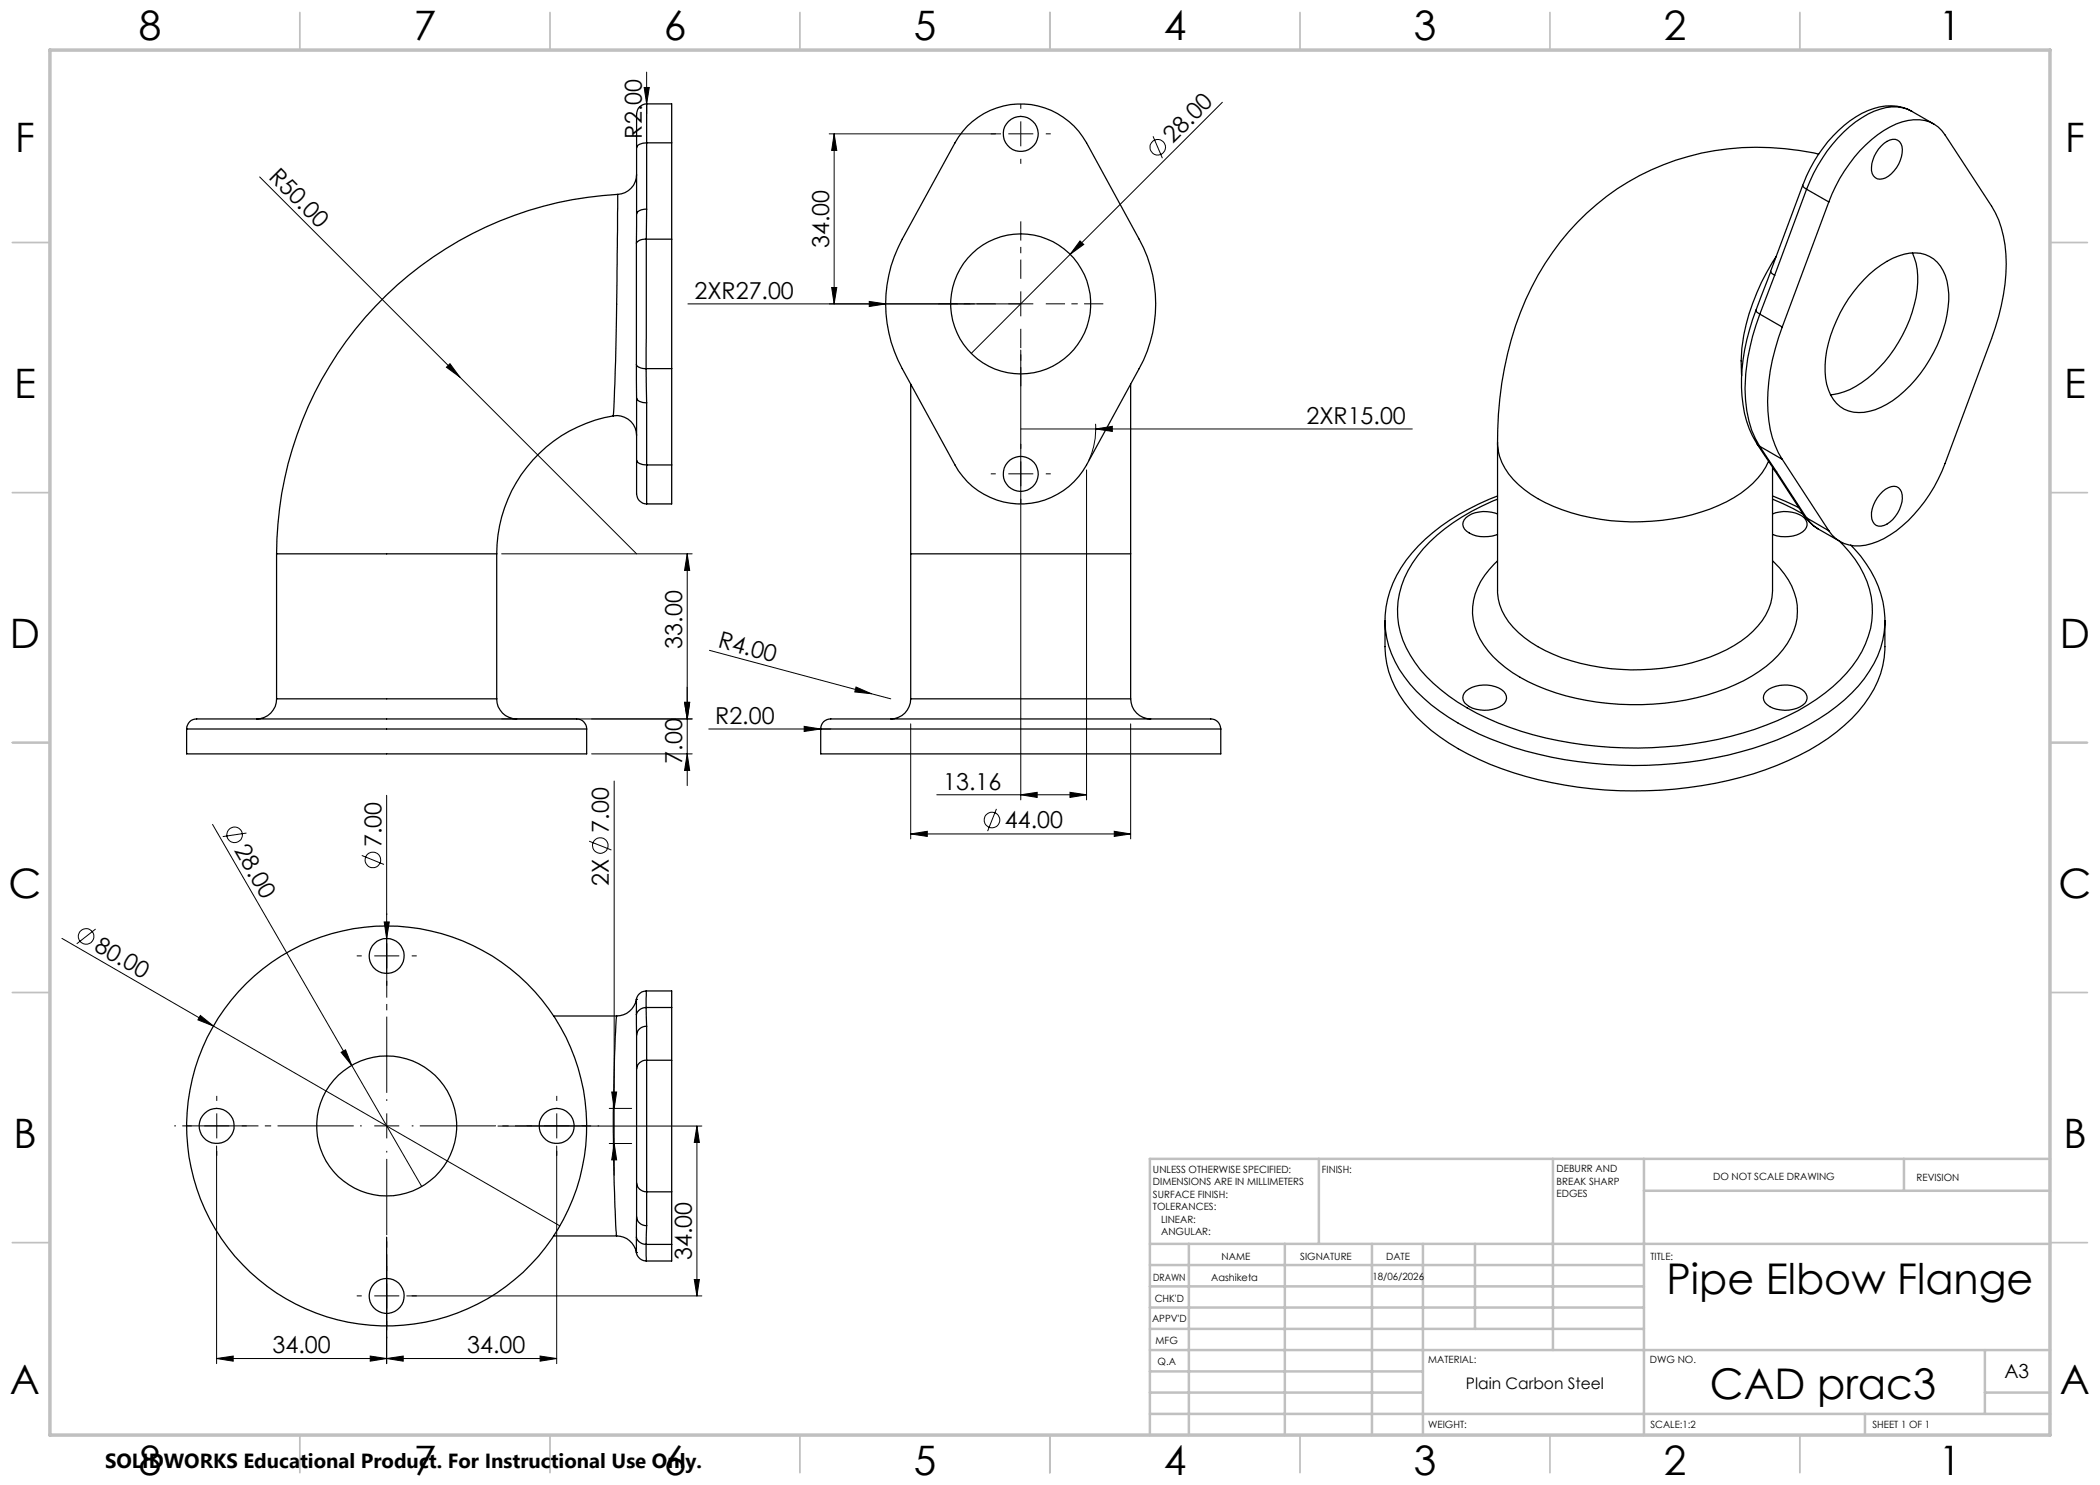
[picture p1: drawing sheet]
<svg xmlns="http://www.w3.org/2000/svg" width="420mm" height="297mm" viewBox="0 0 420 297" stroke-linecap="round" stroke-linejoin="round" font-family="sans-serif">
<g fill="none" stroke="#000" stroke-width=".25">
<path d="M123.5 38.9l-.3 28.2-.5 16M127.3 34.9a4 4 0 0 1-3.8 4 72.1 72.1 0 0 0-68.2 71.9M127.3 29.6v13.2M129.3 20.8a2.21 2.21 0 0 0-2 2.8v6M129.3 28.6a1.81 1.81 0 0 0-2 1M129.3 20.8h5v7.8M129.3 20.8v7.8M129.3 28.6v13.2M129.3 28.6h5M134.3 28.6v19.2M193.5 25.2a15 15 0 0 1 23.8 3.4l10.5 19.2a26.9 26.9 0 0 1 0 25.9l-10.5 19.3a15 15 0 0 1-26.3 0l-10.6-19.3a26.9 26.9 0 0 1 0-25.9l10.6-19.2 .7-1.2zM360.5 37.1l.3 .4 .5 .3"/>
<path d="M360.5 37.1l-6.4 17.2 .3 .4 .5 .4M361.3 37.8l-6.4 17.3M361.3 37.8l4.5 2.6M363.7 30.8a51.4 51.4 0 0 0-42.4 8.5 54.4 54.4 0 0 0-19.8 31.4 75 75 0 0 0-2 17.8M376.2 29.2a2.96 2.96 0 0 1 3.3-1.2 2.71 2.71 0 0 1 .8 3.3 6.2 6.2 0 0 1-3.8 4.5 1.83 1.83 0 0 1-2.2-2.3 6.7 6.7 0 0 1 1.9-4.3zM382.4 22.3a9.4 9.4 0 0 0-8.8-.2 25.9 25.9 0 0 0-12.9 14.6l-.2 .4M386.8 24.8l-4.5-2.5a8.1 8.1 0 0 0-7.5 0 26 26 0 0 0-12.1 12.4l-1.4 3.1M127.3 48.6v24.4M127.3 42.8v5.8M129.3 47.8a1.98 1.98 0 0 0-2 .8M129.3 47.8l-.1 25.9M129.3 47.8h5"/>
<path d="M129.3 41.8a1.85 1.85 0 0 0-2 1M129.3 41.8v6M134.3 47.8v25.9M354.2 54.3l-2 4.9a45.1 45.1 0 0 0-3.9 18.3 20.8 20.8 0 0 0 3.1 11.2M354.9 55.1l-2.9 7.7M355.2 51.3a41.6 41.6 0 0 0-7 20.9l.1 2.9M365.8 40.4a28.3 28.3 0 0 1 12.2-15 9.1 9.1 0 0 1 8.8-.6l.8 .6 1.4 1.6 9.3 14.2a22.7 22.7 0 0 1 2.9 13.6 46.8 46.8 0 0 1-2.9 12.9l-9.3 25a29.5 29.5 0 0 1-11 14.3 10.2 10.2 0 0 1-9.1 1.7 6.6 6.6 0 0 1-3.1-2.6M365.8 40.4l-9.4 25M372.8 55.9a16.4 16.4 0 0 1 9.2-5.3 6.6 6.6 0 0 1 7.4 5.6 20.7 20.7 0 0 1-1.9 12.8 26.6 26.6 0 0 1-10.1 11.9 9 9 0 0 1-8.6 .9 8.3 8.3 0 0 1-3.8-7.4 26 26 0 0 1 5.7-16zM382.5 50.6a16.1 16.1 0 0 1-.1 11.8 26.6 26.6 0 0 1-12.4 15.5 11.3 11.3 0 0 1-3.9 1M127.3 73a2.05 2.05 0 0 0 1.9 .7M127.3 73v6.6"/>
<path d="M127.3 79.6a1.85 1.85 0 0 0 2 1M127.3 79.6v12.4M129.2 73.7l.1 6.9M129.2 73.7h5.1M134.3 73.7v19.3M182.1 76.8v34M226.1 76.8v34M351.2 62.1l.1 .2 .7 .5M352 62.8a39.1 39.1 0 0 0-2.6 19.3 17.5 17.5 0 0 0 2.5 7.1M352 62.8l4.4 2.6M356.4 65.4a38.5 38.5 0 0 0-2.4 20.5 18.4 18.4 0 0 0 2.4 6M127.3 87.1a4 4 0 0 0-4.6-3.9 28 28 0 0 0-23.4 27.6"/>
<path d="M127.3 92v4.8a4.8 4.8 0 0 0 .6 3.4 1.78 1.78 0 0 0 1.4 .6M127.3 92a1.85 1.85 0 0 0 2 1M129.3 93v7.8M129.3 80.6v12.4M129.3 93h5M134.3 93v7.8h-5M299.5 99.2a41.1 41.1 0 0 0-18.3 12.8 19 19 0 0 0 .8 24.8 42.9 42.9 0 0 0 18.3 11.8 81.6 81.6 0 0 0 55.1-.6 40.6 40.6 0 0 0 17.5-12.3 18.6 18.6 0 0 0 4.1-11.5M299.5 88.5a11.3 11.3 0 0 0 4.2 8.4 31.3 31.3 0 0 0 16.3 7 43.5 43.5 0 0 0 25.3-3.5 17.3 17.3 0 0 0 8.4-8.2M299.5 99.8a37.8 37.8 0 0 0-16 11.4 17 17 0 0 0-.5 21.3 35.2 35.2 0 0 0 14.5 11.1 75.3 75.3 0 0 0 38.3 5.6 64.3 64.3 0 0 0 25.7-8.2 28.4 28.4 0 0 0 11.6-12.2 16.9 16.9 0 0 0-2.1-16.9l-3.1-3.6M299.5 88.5v29.6a11.3 11.3 0 0 0 4.2 8.4 31.3 31.3 0 0 0 16.3 7 43.5 43.5 0 0 0 25.3-3.5 17.3 17.3 0 0 0 8.4-8.2 9.6 9.6 0 0 0 .8-3.7v-24.7M351.4 88.8l.5 .4M351.4 88.8l9.4 14.3"/>
<path d="M351.9 89.2l3.4 5.2M351.9 89.2l4.5 2.7M354.5 99.2l5.3 2.4M354.5 99.8l4.1 1.9 2 1.1M354.8 93.9l.5 .5M355.3 94.4l6 9.2M356.4 91.9l9.4 14.2M376.5 98.3a2.61 2.61 0 0 1 3.2-.7 3.2 3.2 0 0 1 .5 3.5 5.7 5.7 0 0 1-4 4.1 1.78 1.78 0 0 1-1.9-2 6.6 6.6 0 0 1 2.2-4.9zM55.3 110.8h44M55.3 110.8v29M99.3 110.8v29M182.1 110.8h44"/>
<path d="M182.1 110.8v29M226.1 110.8v29M299.5 102.8a6.4 6.4 0 0 0-6.3 .7 1.77 1.77 0 0 0 .7 3.1 7 7 0 0 0 5.6 .3M299.5 112.2a13.2 13.2 0 0 0-4.9 11.8 15.8 15.8 0 0 0 6.5 9.5 40.4 40.4 0 0 0 20.6 7.2 50.4 50.4 0 0 0 27.1-4.6 20.3 20.3 0 0 0 9.9-9.9 12 12 0 0 0-2.8-12.6l-1.4-1.4M354.5 102.8a6.5 6.5 0 0 1 6.4 .8 1.72 1.72 0 0 1-.4 2.8 6.8 6.8 0 0 1-6 .5M360.8 103.1a8.8 8.8 0 0 0 2.7 2.6M360.8 103.1l.5 .5M361.3 103.6a6.1 6.1 0 0 0 2.3 2.2l4.4 2.5M361.3 103.6l4.5 2.5M370.1 109a21.8 21.8 0 0 1 6.9 15.1 30.5 30.5 0 0 1-.9 10.6 25.7 25.7 0 0 1-8.8 11.7 57.3 57.3 0 0 1-24.3 10.3 81.7 81.7 0 0 1-45-3.8 41.6 41.6 0 0 1-16-11 19.5 19.5 0 0 1-5-12.6v-5.1M55.3 139.8a4 4 0 0 1-4 4M55.3 139.8h44"/>
<path d="M99.3 139.8a4 4 0 0 0 4 4M182.1 139.8a4 4 0 0 1-3.9 4M182.1 139.8h44M226.1 139.8a4 4 0 0 0 4.1 4M293.2 138.2a6.3 6.3 0 0 1 7.6 .1 1.83 1.83 0 0 1-.9 3.1 6.3 6.3 0 0 1-7-.9 1.66 1.66 0 0 1 .3-2.3zM353.3 138.2a6.3 6.3 0 0 1 7.6 .1 1.68 1.68 0 0 1-.4 2.7 6.4 6.4 0 0 1-7.1-.1 1.69 1.69 0 0 1-.1-2.7zM37.3 145.8a2.14 2.14 0 0 1 2.8-2h73.4a6.1 6.1 0 0 1 3 .3l.2 .3a1.92 1.92 0 0 1 .6 1.4M37.3 145.8v5h80v-5M37.3 145.8h80M164.1 145.8a2.07 2.07 0 0 1 2.6-2h73.9a4.2 4.2 0 0 1 3 .6l.4 .6 .2 .8M164.1 145.8v5h80.1v-5M164.1 145.8h80.1"/>
<path d="M127.3 199.9a4.1 4.1 0 0 1-4 3.3M127.3 199.9h.1M127.3 199.9v3M129.3 198.2a2.04 2.04 0 0 0-2 1.7M129.3 198.2h5v3.3M129.3 198.2l-.1 3.3M110.7 203.2h12.6M123.3 203.2a360.9 360.9 0 0 0 0 44M127.3 202.9v4.1M127.3 213.8v22.8M127.3 207v6.8M129.2 201.5l.1 3.7"/>
<path d="M129.2 201.5a1.95 1.95 0 0 0-1.9 1.4M129.2 201.5h5.1M129.3 212.1v26.3M129.3 212.1a1.88 1.88 0 0 0-2 1.7M129.3 205.2a1.94 1.94 0 0 0-2 1.8M129.3 205.2v6.9M129.3 212.1h5M134.3 212.1v26.3M134.3 201.5v10.6M127.3 236.6a1.94 1.94 0 0 0 2 1.8M127.3 236.6v6.8M129.3 238.4v6.7"/>
<path d="M129.3 238.4h5M134.3 238.4v10.5M110.7 247.2h12.6M123.3 247.2a4.1 4.1 0 0 1 4 3.3M127.3 250.5a2 2 0 0 0 2 1.7M127.3 250.5h.1M127.3 247.4a1.95 1.95 0 0 0 1.9 1.5M127.3 247.4v3.1M127.3 243.4a1.94 1.94 0 0 0 2 1.7M127.3 243.4v4M129.2 248.9l.1 3.3M129.2 248.9h5.1"/>
<path d="M129.3 245.1l-.1 3.8M134.3 248.9v3.3h-5"/>
<circle cx="204.2" cy="26.8" r="3.5"/>
<circle cx="204.1" cy="60.8" r="14"/>
<circle cx="204.2" cy="94.8" r="3.5"/>
<circle cx="77.3" cy="191.2" r="3.5"/>
<circle cx="43.3" cy="225.2" r="3.5"/>
<circle cx="77.3" cy="225.2" r="40"/>
<circle cx="77.3" cy="225.2" r="14"/>
<circle cx="111.3" cy="225.2" r="3.5"/>
<circle cx="77.3" cy="259.2" r="3.5"/>
</g>
<g fill="none" stroke="#000" stroke-width=".2">
<path d="M128.8 17.5h1.1l-.6 3.3zM129.3 14.4v8.4M51.9 35.4l40.1 40M165.8 26.8h34.3M166.8 26.8l.6 3.3h-1.1zM166.8 26.8v34M230.6 27.3l1.9 4.3M244.5 20.5l-50.3 50.2M166.3 57.5h1.1l-.6 3.3zM216 48.2l.7 .7-2.7 2zM89.3 73.4l.7-.7 2 2.7zM92 75.4l35.3 35.4"/>
<path d="M137.6 60.8h66.6M173.8 60.3l3.3 .5-3.3 .5zM204.2 70v90M204.2 85.8h78.3M217.3 94v66M219.1 84.8a15.2 15.2 0 0 1-1.4 7.3M219.1 85.8l3.4-.5v1zM100.3 110.8h38.1M137.4 110.8l.5 3.3h-1zM137.4 110.8v46.3M141.9 130.1l32.4 8.6M171.2 137.4l3.1 1.3-3.3-.3z"/>
<path d="M174.3 138.7l3.9 1.1M77.3 159.1v35.6M100.3 143.8h38.1M118.3 150.8h20.1M122.8 156.2v78.9M136.9 140.5h1l-.5 3.3zM137.4 150.8l.5 3.3h-1zM141.7 145.8h24.5M160.8 145.3l3.3 .5-3.3 .5zM182.1 144.8v23M187.4 159h29.9M204.2 159l3.2-.5v1z"/>
<path d="M214 158.5l3.3 .5-3.3 .5zM226.1 144.8v23M42.5 164.9l27.8 48.2M49.3 166.6l-4.7 .7M72.4 171.1l4.4 1.8M117.8 168.2l4.5 1.8M182.1 166.8l3.4-.5v1zM182.1 166.8h44M199.3 161.8l-1.8 4.4M222.8 166.3l3.3 .5-3.3 .5zM12.4 187.7l99.6 57.5M19.1 185.8l-3.8 3"/>
<path d="M76.8 184.4h1.1l-.6 3.3zM40.1 203.1l2.6 2.1-3.1-1.2zM68.2 210.5l.9-.5 1.2 3.1zM70.3 213.1l14 24.2M122.3 218.4h1l-.5 3.3zM43.3 229.2v43.5M99.6 225.2h40.8M111.3 229.2v43.5M121.8 221.7h4.5M121.8 228.7h4.5M122.8 228.7l.5 3.3h-1zM139.4 225.2l.5 3.3h-1z"/>
<path d="M139.4 225.2v34M77.3 247.4v25.3M81.4 259.2h59M138.9 255.9h1l-.5 3.3zM43.3 271.7l3.3-.5v1zM43.3 271.7h68M74 271.2l3.3 .5-3.3 .5zM77.3 271.7l3.3-.5v1zM108 271.2l3.3 .5-3.3 .5z"/>
<circle cx="231.5" cy="29.4" r="1.56"/>
<circle cx="46.9" cy="167" r="1.55"/>
<circle cx="74.6" cy="172" r="1.55"/>
<circle cx="120.1" cy="169.1" r="1.56"/>
<circle cx="198.4" cy="164" r="1.55"/>
<circle cx="17.2" cy="187.3" r="1.56"/>
</g>
<g fill="none" stroke="#c0c0c0" stroke-width=".35">
<path d="M60 2.5v7.5M110 2.5v7.5M160 2.5v7.5M210 2.5v7.5M260 2.5v7.5M310 2.5v7.5M360 2.5v7.5M2.5 48.5h7.5M410 48.5h7.5M2.5 98.5h7.5M410 98.5h7.5M2.5 148.5h7.5"/>
<path d="M410 148.5h7.5M2.5 198.5h7.5M410 198.5h7.5M2.5 248.5h7.5M410 248.5h7.5M60 287v7.5M110 287v7.5M160 287v7.5M210 287v7.5M260 287v7.5M310 287v7.5M360 287v7.5"/>
</g>
<g fill="none" stroke="#c0c0c0" stroke-width=".5">
<path d="M263.8 231.8v17M310.6 231.8v38.2M328.8 231.8v55.2M328.8 238.2h81.2M380.8 231.8v6.4M410 231.8h-180v55.2M230 248.8h180M230 257.3h98.8M230 253h98.8M237.8 248.8v38.2M257 248.8v38.2M274.4 248.8v38.2"/>
<path d="M284.6 248.8v38.2M295 248.8v17M230 265.8h98.8M230 261.5h98.8M230 278.5h54.6M230 274.3h54.6M230 270h180M397 278.5h13M397 270v12.8M230 282.8h180M373 282.8v4.2"/>
</g>
<path d="M10 10h400v277h-400z" fill="none" stroke="#c0c0c0" stroke-width=".7"/>
<g fill="#000">
<path d="M128.8 17.5h1.1l-.6 3.3zM166.8 26.8l.6 3.3h-1.1zM216 48.2l.7 .7-2.7 2zM89.3 73.4l.7-.7 2 2.7zM166.3 57.5h1.1l-.6 3.3zM173.8 60.3l3.3 .5-3.3 .5zM219.1 85.8l3.4-.5v1zM137.4 110.8l.5 3.3h-1zM171.2 137.4l3.1 1.3-3.3-.3zM137.4 150.8l.5 3.3h-1zM136.9 140.5h1l-.5 3.3zM160.8 145.3l3.3 .5-3.3 .5z"/>
<path d="M204.2 159l3.2-.5v1zM214 158.5l3.3 .5-3.3 .5zM182.1 166.8l3.4-.5v1zM222.8 166.3l3.3 .5-3.3 .5zM76.8 184.4h1.1l-.6 3.3zM40.1 203.1l2.6 2.1-3.1-1.2zM68.2 210.5l.9-.5 1.2 3.1zM122.3 218.4h1l-.5 3.3zM122.8 228.7l.5 3.3h-1zM139.4 225.2l.5 3.3h-1zM138.9 255.9h1l-.5 3.3zM43.3 271.7l3.3-.5v1z"/>
<path d="M77.3 271.7l3.3-.5v1zM74 271.2l3.3 .5-3.3 .5zM108 271.2l3.3 .5-3.3 .5z"/>
</g>
<g fill="none" stroke="#000" stroke-width=".2" stroke-dasharray="15.2 1.3 1.3 1.3" stroke-linecap="butt">
<path d="M199.2 26.8h-1M204.2 26.8v-2.5M204.2 26.8h-2.5M204.2 26.8v2.5M204.2 26.8h2.5M204.2 21.8v-1M204.2 31.8v1M209.2 26.8h1M204.2 60.8v-2.5M204.2 60.8h-2.5M204.2 60.8v2.5M204.2 60.8h2.5"/>
<path d="M199.2 94.8h-1M204.2 94.8v-2.5M204.2 94.8h-2.5M204.2 94.8v2.5M204.2 94.8h2.5M204.2 89.8v-1M204.2 99.8v1M209.2 94.8h1M72.4 191.2h-1M77.4 191.2v-2.5M77.4 191.2h-2.5M77.4 191.2v2.5"/>
<path d="M77.4 191.2h2.5M77.4 186.2v-1M77.4 196.2v1M82.4 191.2h1M38.4 225.2h-1M43.4 225.2v-2.5M43.4 225.2h-2.5M43.4 225.2v2.5M43.4 225.2h2.5M43.4 220.2v-1M43.4 230.2v1M48.4 225.2h1"/>
<path d="M77.4 225.2v-2.5M77.4 225.2h-2.5M77.4 225.2v2.5M77.4 225.2h2.5M106.4 225.2h-1M111.4 225.2v-2.5M111.4 225.2h-2.5M111.4 225.2v2.5M111.4 225.2h2.5M111.4 220.2v-1M111.4 230.2v1M116.4 225.2h1"/>
<path d="M72.4 259.2h-1M77.4 259.2v-2.5M77.4 259.2h-2.5M77.4 259.2v2.5M77.4 259.2h2.5M77.4 254.2v-1M82.4 259.2h1M77.4 264.2v1"/>
</g>
<path d="M204.2 55.8v-11.5M199.2 60.8h-11.5M204.2 65.8v11.5M209.2 60.8h11.5" fill="none" stroke="#000" stroke-width=".2" stroke-dasharray="15.2 1.3 1.3 1.3" stroke-dashoffset="11.4" stroke-linecap="butt"/>
<path d="M72.4 225.2h-37.5M77.4 220.2v-37.5M77.4 230.2v37.5M82.4 225.2h37.5" fill="none" stroke="#000" stroke-width=".2" stroke-dasharray="15.2 1.3 1.3 1.3" stroke-dashoffset="-1.6" stroke-linecap="butt"/>
<g font-size="8.5">
<text x="333.3" y="258.8">Pipe Elbow Flange</text>
<text x="342" y="279.7">CAD prac3</text>
</g>
<g font-size="8.1">
<text x="27.7" y="8">8</text>
<text x="82.7" y="8">7</text>
<text x="132.7" y="8">6</text>
<text x="182.7" y="8">5</text>
<text x="232.7" y="8">4</text>
<text x="282.7" y="8">3</text>
<text x="332.7" y="8">2</text>
<text x="387.7" y="8">1</text>
<text x="3" y="30.4">F</text>
<text x="413" y="30.4">F</text>
<text x="2.8" y="79.6">E</text>
<text x="412.8" y="79.6">E</text>
<text x="2" y="129.6">D</text>
<text x="412" y="129.6">D</text>
<text x="1.7" y="179.6">C</text>
<text x="411.7" y="179.6">C</text>
<text x="2.7" y="229.6">B</text>
<text x="412.7" y="229.6">B</text>
<text x="2" y="278.9">A</text>
<text x="412" y="278.9">A</text>
<text x="27.7" y="295">8</text>
<text x="82.7" y="295">7</text>
<text x="132.7" y="295">6</text>
<text x="182.7" y="295">5</text>
<text x="232.7" y="295">4</text>
<text x="282.7" y="295">3</text>
<text x="332.7" y="295">2</text>
<text x="387.7" y="295">1</text>
</g>
<g font-size="4.7">
<text x="128.3" y="27.7" transform="rotate(-90 128.3 27.7)">R2.00</text>
<text x="234.6" y="28.8" transform="rotate(-45 234.6 28.8)">28.00</text>
<text x="53.6" y="35.6" transform="rotate(45 53.6 35.6)">R50.00</text>
<text x="165.8" y="49.6" transform="rotate(-90 165.8 49.6)">34.00</text>
<text x="138.9" y="59.8">2XR27.00</text>
<text x="261.3" y="84.8">2XR15.00</text>
<text x="136.4" y="129.7" transform="rotate(-90 136.4 129.7)">33.00</text>
<text x="143.4" y="129.4" transform="rotate(15 143.4 129.4)">R4.00</text>
<text x="143" y="144.8">R2.00</text>
<text x="136.4" y="152.7" transform="rotate(-90 136.4 152.7)">7.00</text>
<text x="188.7" y="157.9">13.16</text>
<text x="121.8" y="166.5" transform="rotate(-90 121.8 166.5)">7.00</text>
<text x="201" y="165.7">44.00</text>
<text x="46.7" y="170" transform="rotate(60 46.7 170)">28.00</text>
<text x="76.3" y="169.4" transform="rotate(-90 76.3 169.4)">7.00</text>
<text x="121.8" y="177.2" transform="rotate(-90 121.8 177.2)">2X</text>
<text x="18.6" y="190" transform="rotate(30 18.6 190)">80.00</text>
<text x="138.4" y="252" transform="rotate(-90 138.4 252)">34.00</text>
<text x="54.5" y="270.7">34.00</text>
<text x="93.5" y="270.7">34.00</text>
</g>
<text font-size="4.1" x="21" y="293.7">SOLIDWORKS Educational Product. For Instructional Use Only.</text>
<text font-size="3.9" x="400.9" y="275.5">A3</text>
<text font-size="3.2" x="293.2" y="277.9">Plain Carbon Steel</text>
<g font-size="2">
<text x="230.6" y="234.6">UNLESS OTHERWISE SPECIFIED:</text>
<text x="230.6" y="237.1">DIMENSIONS ARE IN MILLIMETERS</text>
<text x="230.6" y="239.6">SURFACE FINISH:</text>
<text x="264.4" y="234.6">FINISH:</text>
<text x="311.3" y="234.5">DEBURR AND</text>
<text x="311.3" y="237">BREAK SHARP</text>
<text x="311.3" y="239.5">EDGES</text>
<text x="342.6" y="236">DO NOT SCALE DRAWING</text>
<text x="383.3" y="236.2">REVISION</text>
<text x="230.6" y="242.1">TOLERANCES:</text>
<text x="232.2" y="244.6">LINEAR:</text>
<text x="232.2" y="247.1">ANGULAR:</text>
<text x="244.3" y="252">NAME</text>
<text x="260" y="251.9">SIGNATURE</text>
<text x="277.2" y="251.9">DATE</text>
<text x="330.1" y="251.9">TITLE:</text>
<text x="230.6" y="256.1">DRAWN</text>
<text x="242.2" y="256.1">Aashiketa</text>
<text x="274.5" y="255.9">18/06/2026</text>
<text x="230.9" y="260.3">CHK'D</text>
<text x="230.4" y="264.4">APPV'D</text>
<text x="231.1" y="268.8">MFG</text>
<text x="231.5" y="273">Q.A</text>
<text x="285.6" y="272.5">MATERIAL:</text>
<text x="330" y="272.5">DWG NO.</text>
<text x="285.6" y="285.5">WEIGHT:</text>
<text x="330.1" y="285.6">SCALE:1:2</text>
<text x="374.5" y="285.6">SHEET 1 OF 1</text>
</g>
</svg>
